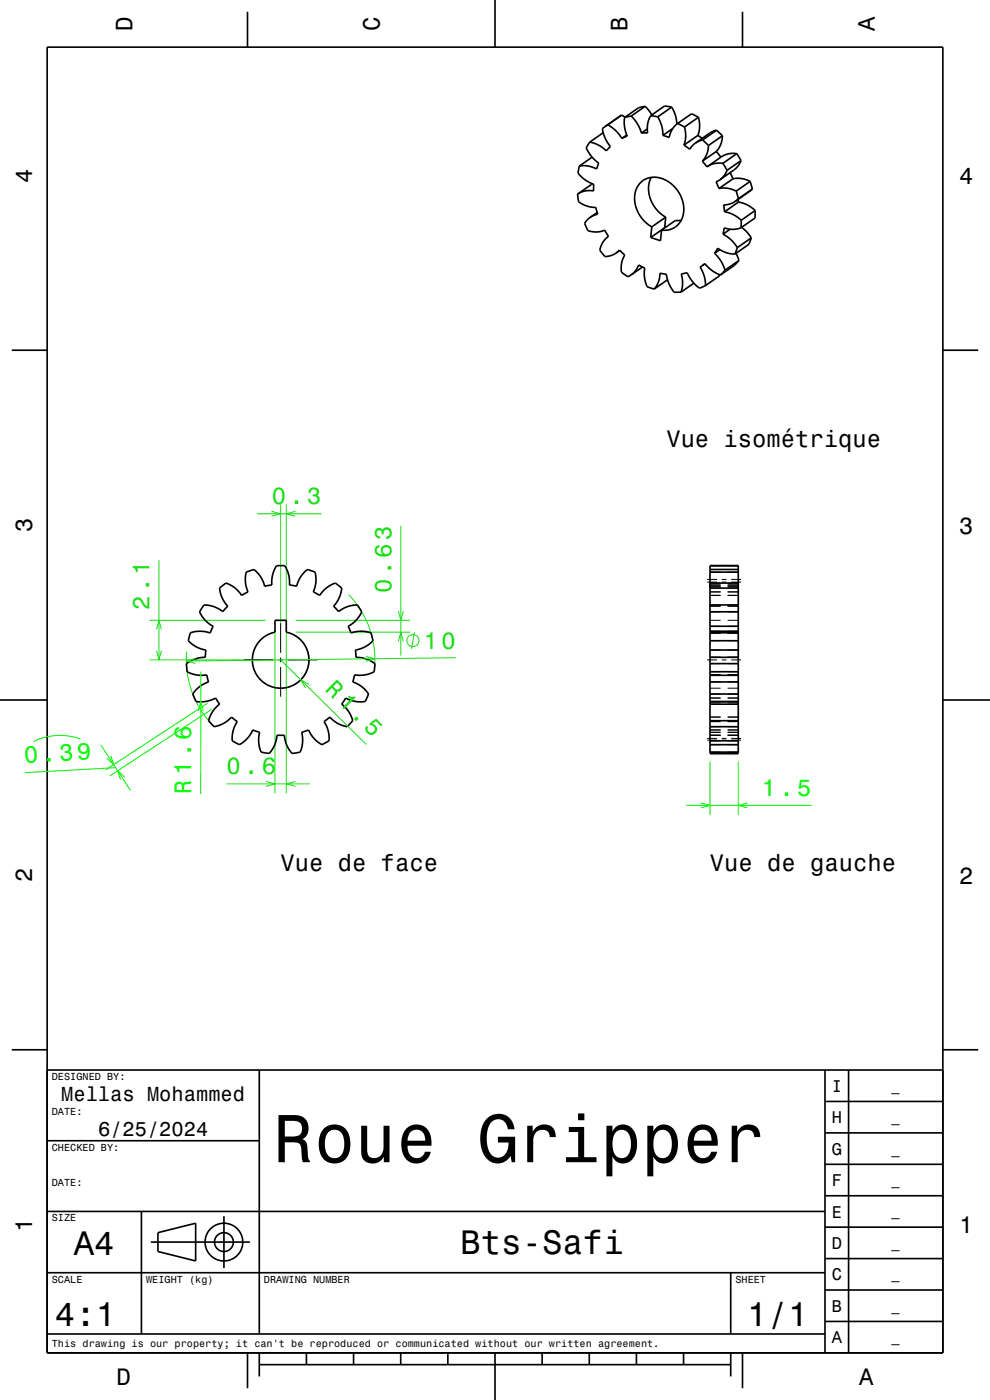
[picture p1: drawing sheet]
<svg xmlns="http://www.w3.org/2000/svg" width="210mm" height="297mm" viewBox="0 0 210 297" stroke-linecap="round" stroke-linejoin="round" font-family="sans-serif">
<g fill="none" stroke="#16de12" stroke-width=".21">
<path d="M33.7 118.8v21.2M54.5 109h13.7M57.6 108.5l1.9 .5-1.9 .5M59.5 107v25.1M60.7 107v25.1M62.7 108.5l-2 .5 2 .5M85 111.6v27.5M31.7 140h24.6M31.7 131.6h24.6M33.2 133.5l.5-1.9 .5 1.9M33.2 138.1l.5 1.9 .5-1.9M39.6 138.2l-.1 2 .2 2.3 .4 2.2 .6 1.9 .8 2.1 1.1 2 2.5 3.1"/>
<path d="M41.5 139.7l-2 .5 2 .5M58.3 133.6v34.7M59.5 140l18.2 17.9M60.7 133.6v34.7M62.6 134.8a6 6 0 0 1-.4 10.6M62.7 131.6h24.3M62.7 134.1h24.3M74 126.1l1.3 1.6 1.3 1.8 .9 1.8 .9 2.1 .6 2.1 .4 2.2 .1 4M77.6 139.3l1.9 .4-1.9 .6M84.5 136l.5-1.9 .5 1.9M84.5 129.7l.5 1.9 .5-1.9M87.9 134.1l-.6 3.6"/>
<path d="M96.7 139.5l-57.2 .7M65.5 145.2l-1.7-1 1 1.7M48.1 166.3h17.6M56.4 165.8l1.9 .5-1.9 .5M62.7 165.8l-2 .5 2 .5"/>
<circle cx="87.6" cy="135.9" r="1.28"/>
</g>
<g fill="none" stroke="#0f0" stroke-width=".21">
<path d="M17.1 156.8l-2.5-.6-2.4-.2-2.8 .4-2.3 .9M21.4 158l6.3 9.7M42.1 150.8l.5-1.9 .5 1.9M42.6 142.5v25.9M44.1 149.2l-21.7 14.1M44.9 150.5l-21.6 14.1M23.5 160.3l.6 1.9-1.5-1.3M24.5 162.9l-19.2 1M26.5 164.8l-1.5-1.3 .6 1.9M145.6 170.9h26.5M148.7 170.3l1.9 .6-1.9 .5M150.6 161.6v11.3"/>
<path d="M156.6 161.6v11.3M158.5 170.3l-1.9 .6 1.9 .5"/>
</g>
<g fill="none" stroke="#000" stroke-width=".35">
<path d="M10 10h190v277h-190zM52.5 2.5v7.5M105 0v10M157.5 2.5v7.5M122.9 35.2l-.1 .5a1.33 1.33 0 0 0 .5 1.8l1.3 1 1.3 .6v1.4a4.5 4.5 0 0 0-3.4 .7M125.1 30.1l-.2 .4a1.14 1.14 0 0 0-.1 1.7l1.1 1.4 1.1 1-.5 1.3a5.5 5.5 0 0 0-3.6-.7M125.6 33.3l-2.7 1.9M125.7 39l-3.2 2.2M128 28.2l-2.9 1.9M128.4 26.8l-.6 .5a7.8 7.8 0 0 0 1.7 3.8l-.9 .9a6.7 6.7 0 0 0-3.5-1.9M128.4 26.8a.65 .65 0 0 1 .6-.3 .65 .65 0 0 1 .6 .4l1.3 1.1 1 1.4M131.9 24.4l-.6 .4"/>
<path d="M131.9 24.4l.7 .5M131.9 24.4l-3.5 2.4M132.5 24.9a6.8 6.8 0 0 0 .6 4l-1.2 .5M133 28.6l-1.1 .8M133.9 24.6l-1.4 .3M133.9 24.6a7.9 7.9 0 0 1 2.2 3.6M136.8 22.6l-1.3 .3-3 2M136.8 22.6l1.5 1.8M136.8 22.6l-2.9 2M137.3 27.4l-1.2 .8M138 24.5a5.5 5.5 0 0 0-.6 3.7h-1.3M138 24.5l1.5 .3"/>
<path d="M138.1 37.6a6.7 6.7 0 0 0 3.1 8.5M139.5 24.8a7.2 7.2 0 0 1 1.1 3.9M142.5 22.7l-1.5-.2-3 2M142.5 22.7a7.3 7.3 0 0 1 1.1 3.6M142.5 22.7l-3 2.1M142.7 27.3l-2.1 1.4M143.7 26.2a4.6 4.6 0 0 0-1.7 3l-1.4-.5M143.7 26.2l1.5 .7M145.2 26.9a6.1 6.1 0 0 1-.1 3.9M147.5 30.3l-1.2 1.4-1.2-.9M148 28.7l.9 .7M148 28.7l-2.9 2.1"/>
<path d="M148.2 24.9l-1.5-.8-3 2.1M148.2 24.9a6.1 6.1 0 0 1-.2 3.8M148.2 24.9l-3 2M149 34.2l1 1.2M149 29.7l1.3 1.2M149 29.7l-1.5 .6M150.3 30.9a4.9 4.9 0 0 1-1.3 3.3M151.9 32.1l1 1.2M151.9 32.1l-2.9 2.1M152 27.6l1.2 1.2M152 27.6l-1.3 .5-3.2 2.2M152 27.6l-3 2.1"/>
<path d="M152.5 40a5.4 5.4 0 0 1 3.7 .5M152.7 38.2l-.8 .4 .6 1.4M153.2 28.8a4.9 4.9 0 0 1-1.3 3.3M153.2 28.8l-2.9 2.1M153.3 34.7l.9 1.4M153.3 34.7a4.5 4.5 0 0 0-3.3 .7M154.2 36.1l-.6 1.2-.9 .9M154.9 36.6l.6 1.3M155.5 37.9a5.4 5.4 0 0 1 3.6 .6M155.5 37.9l-3 2.1M156.3 32.6l.9 1.5M156.3 32.6a4.5 4.5 0 0 0-3.3 .7l-3 2.1"/>
<path d="M156.3 32.6l-3 2.1M157.2 34.1l-.5 .8-.6 .8-3.4 2.5M157.2 34.1l-3 2M159.1 38.5l.5 1.6M159.1 38.5l-2.9 2M122.5 41.2l.1 .5a1.44 1.44 0 0 0 .9 1.6l1.5 .6 1.4 .1 .4 1.4-1.6 .7M125.2 46.1l-.6 .5a.87 .87 0 0 0-.3 1.4l.1 .3a1.34 1.34 0 0 0 1.6 .9l1.3-.1 1-.3 .7 1.3a4.9 4.9 0 0 0-1.8 3l.6 .8a1.15 1.15 0 0 0 1.7 .3l1.2-.5M126.7 45.1l-1.5 1M130.7 53.7l.7-.6 1.1 1a6 6 0 0 0-.7 3.6l.8 .6a.8 .8 0 0 0 1.3 0M131.5 53.1l-.8 .6M133.9 58.3l1-1 .6-1.1 1.2 .7a7.3 7.3 0 0 0 .6 3.9l1.5 .5M136.3 56.6l-2.4 1.7"/>
<path d="M138.3 48.1a6.6 6.6 0 0 1-3-8.6 4.5 4.5 0 0 1 6.7-.8 6.4 6.4 0 0 1 2.1 8.6 4 4 0 0 1-3.8 1.5M138.3 48.1l-.3 2.3M140.3 48.8l-.2 2.3-2.1-.7M141 48.3h.1M141 48.3l-3 2.1M141.2 46.1l-.2 2.2M141.2 46.1l-2.9 2M141.6 59.3l-2.8 2M144.5 46.8h-1.2l-3 2M149 56.3l-.5 .4a7.2 7.2 0 0 1 1.2 3.9M149.5 55.9l-.5 .4M149.5 55.9a7.3 7.3 0 0 0 3.3 2.4"/>
<path d="M149.5 56l-.5 .3M151.6 53.7l.6-1a6.1 6.1 0 0 0 3.7 1.2M151.6 53.7a8 8 0 0 1 2.2 3.6M152.6 58.3v.2l-2.9 2.1M152.7 53l-1.1 .7M153.4 49.7a7.6 7.6 0 0 1 3 2.8M153.7 44.9a6.6 6.6 0 0 1 3.5 1.8M153.8 57.3l-1 1M154.9 48.6l-1.5 1.1M156 42.7l-1.3 .6-1.2 .2 .2 1.4M156.1 53.7l.6 1.6M156.2 40.5l.4 1.7"/>
<path d="M156.4 52.5l-.5 1.4M156.6 42.3v.6M156.6 42.2l-.6 .5M156.6 42.9a6.6 6.6 0 0 1 3.6 1.8M156.6 42.9l-2.9 2M156.7 55.3l-.9 1-3 2M156.7 55.3l-2.9 2M157.2 48.3a4.9 4.9 0 0 1-3.6 0l-.2 1.4M157.2 46.7v1.6M157.3 48.2l1.2 1.1 .9 1.2M159.4 50.5l-.6 1.3-2.9 2.1M159.4 50.5l-3 2"/>
<path d="M159.6 40.1l-3.6 2.6M159.6 40.1l-3 2.1M160.2 44.7v1.5l-3 2.1M160.2 44.7l-3 2M2.5 74.3h7.5M138.8 61.3a5 5 0 0 0 1.2-3.3l1.3 .2a8.4 8.4 0 0 0 1.7 3.8h1.5M147.2 60.1l-2.7 1.9M149.7 60.6l-.4 .2a1 1 0 0 1-1.5-.1l-1.2-1.3-.8-1.6-1.3 .3a6.2 6.2 0 0 1 0 3.9M200 74.3h7.5M150.6 120h6v39.8h-6zM46.6 124.8l1.1-1a1.38 1.38 0 0 1 1.4 .4l1.2 .9 .9 1.2 1.4-.8a6.4 6.4 0 0 1-.4-4.1l1.4-.5a1.17 1.17 0 0 1 1 .6l.9 1.2 .6 1.7 1.6-.3a6.4 6.4 0 0 1 1-4.1h1.4a1.36 1.36 0 0 1 .9 1.2l.4 1.4v1.5l1.5 .2a6.4 6.4 0 0 1 2.3-3.5l1.4 .5a1.37 1.37 0 0 1 .4 1.4l-.1 1.4-.4 1.5 1.3 .7a6.4 6.4 0 0 1 3.3-2.6l1.2 .9a1.15 1.15 0 0 1 0 1.2l-.6 1.6-.9 1.2 1 1.1a6.4 6.4 0 0 1 4-1.4l.8 1.3a1.37 1.37 0 0 1-.5 1.3l-1 1.1-1.2 .9 .6 1.4a6.4 6.4 0 0 1 4.2-.1l.4 1.5a1.36 1.36 0 0 1-1 1.1l-1.3 .7-1.4 .4 .2 1.5a6.4 6.4 0 0 1 3.9 1.4l-.1 1.5a.46 .46 0 0 1-.5 .4 7.2 7.2 0 0 1-3.7 .5l-.4 1.5a6.4 6.4 0 0 1 3.4 2.5l-.6 1.4a1.18 1.18 0 0 1-1.2 .3l-1.4-.2-1.7-.6-.8 1.3a6.4 6.4 0 0 1 2.3 3.5l-1 1.1a1.16 1.16 0 0 1-1.2-.1l-1.5-.8-1.1-1-1.3 1a6.4 6.4 0 0 1 1.1 4.1l-1.3 .7a1.37 1.37 0 0 1-1.3-.6l-1-1.1-.7-1.3-1.5 .5a6.4 6.4 0 0 1-.3 4.2l-1.5 .2a1.35 1.35 0 0 1-1-1l-.6-1.4-.3-1.4h-1.5a6.4 6.4 0 0 1-1.7 3.8l-1.5-.2a1.37 1.37 0 0 1-.6-1.3l-.1-1.5 .2-1.4-1.5-.5a6.4 6.4 0 0 1-2.8 3.1l-1.3-.7a1.36 1.36 0 0 1-.2-1.4l.3-1.5 .7-1.3-1.2-.9a6.4 6.4 0 0 1-3.7 2l-1-1.1a1.36 1.36 0 0 1 .3-1.4l.8-1.3 1.1-1-.9-1.3a6.4 6.4 0 0 1-4.1 .7l-.6-1.3a1.37 1.37 0 0 1 .7-1.3l1.2-.9 1.3-.6-.4-1.5a6.4 6.4 0 0 1-4.1-.7l-.1-1.5a1.16 1.16 0 0 1 .8-.8l1.7-.6 1.4-.2 .2-1.5a6.4 6.4 0 0 1-3.8-2l.4-1.4a1.35 1.35 0 0 1 1.3-.5l1.5-.1 1.5 .4 .6-1.5a6.4 6.4 0 0 1-2.9-3l.8-1.3a1.35 1.35 0 0 1 1.5 0l1.4 .5 1.2 .7 1.1-1.1a6.4 6.4 0 0 1-1.7-3.8zM58.3 131.6h2.4v2.5a6 6 0 0 1 3.8 9.2 6 6 0 0 1-9.9 0 6 6 0 0 1 3.7-9.2z"/>
<path d="M150.6 132.9h6M150.6 137.9h6M150.6 120.8h6M150.6 121.4h6M150.6 123.7h6M150.6 124.8h6M150.6 128.3h6M150.6 129.8h6M150.6 134.2h6M150.6 135.9h6M150.6 133.9h6M150.6 139.4h6"/>
<path d="M0 148.5h10M150.6 144.7h6M150.6 149.4h6M150.6 140.8h6M150.6 142.5h6M150.6 147.2h6M150.6 148.8h6M150.6 152.9h6M150.6 154.2h6M150.6 157.2h6M150.6 158h6M150.6 159.6h6"/>
<path d="M150.6 143.3h6M150.6 148.9h6M200 148.5h10M2.5 222.7h7.5M10 227h190M55 227v56M175 233.7h25M175 227v60M180 227v60M200 222.7h7.5M10 257h165M10 242h45"/>
<path d="M30 257v26M47.5 258v11M175 253.7h25M175 247h25M175 240.3h25M10 270h165M32 263.5h21M33.5 261.5l8-2v8l-8-2zM155 270v13M175 273.7h25M175 267h25M175 260.3h25"/>
<path d="M10 283h165M52.5 287v7.5M55 289.5h100M55 287v5M65 287v2.5M75 287v2.5M85 287v2.5M95 287v2.5M105 287v10M115 287v2.5M125 287v2.5M135 287v2.5"/>
<path d="M145 287v2.5M155 287v5M157.5 287v7.5M175 280.3h25"/>
<circle cx="47.5" cy="263.5" r="2"/>
<circle cx="47.5" cy="263.5" r="4"/>
</g>
<g fill="none" stroke="#000" stroke-width=".21">
<path d="M51.7 140h6.3M59 140h1M59.5 132.2v6.3M59.5 139.5v1M61 140h6.3M150 140h2.1M150 123.5h2.1M150 122.9h2.1M150.6 120h2.3M150.6 124.1h2.3M150.6 124.4h2.3M150.6 125.6h2.3"/>
<path d="M150.6 126.3h2.3M150.6 128.6h2.3M150.6 129.7h2.3M150.6 134.2h2.3M150.6 139.4h2.3M150.6 137.9h2.3M150.6 132.9h2.3M150.6 135.9h2.3M150.6 128.3h2.3M150.6 124.8h2.3M150.6 123.7h2.3M150.6 121.4h2.3"/>
<path d="M150.6 120.8h2.3M150.6 131.6h2.3M150.6 134.1h2.3M150.6 133.9h2.3M153.1 140h1M153.1 123.5h1M153.1 122.9h1M154.4 120h2.2M154.4 124.1h2.2M154.4 124.4h2.2M154.4 125.6h2.2M154.4 126.3h2.2"/>
<path d="M154.4 129.7h2.2M154.4 134.2h2.2M154.4 139.4h2.2M154.4 137.9h2.2M154.4 132.9h2.2M154.4 123.7h2.2v.3M154.4 128.3l2.2 .1M154.4 135.9h2.2M154.4 121.4h2.2M154.4 120.8h2.2M154.4 131.6h2.2M154.4 134.1h2.2"/>
<path d="M154.4 133.9h2.2M155.1 140h2.1M155.1 123.5h2.1M155.1 122.9h2.1M156.6 128.5l-2.2 .1M156.6 124.4v.4h-2.2M59.5 141.5v6.3M150 156.7h2.1M150 157h2.1M150.6 143.2h2.3M150.6 148.1h2.3M150.6 152.1h2.3"/>
<path d="M150.6 153.1h2.3M150.6 154.9h2.3M150.6 155.4h2.3M150.6 156h2.3M150.6 149.4h2.3M150.6 144.7h2.3M150.6 159.6h2.3M150.6 158h2.3M150.6 157.2h2.3M150.6 154.2h2.3M150.6 152.9h2.3M150.6 148.8h2.3"/>
<path d="M150.6 147.2h2.3M150.6 142.5h2.3M150.6 140.8h2.3M150.6 148.9h2.3M150.6 143.3h2.3M150.6 146h2.3M153.1 156.7h1M153.1 157h1M154.4 143.2h2.2M154.4 148.1h2.2M154.4 152.1h2.2M154.4 153.1h2.2"/>
<path d="M154.4 154.9h2.2M154.4 155.4h2.2M154.4 156h2.2M154.4 149.4h2.2M154.4 144.7h2.2M154.4 159.6h2.2M154.4 158h2.2M154.4 157.2h2.2M154.4 154.2h2.2M154.4 152.9h2.2M154.4 148.8h2.2M154.4 147.2h2.2"/>
<path d="M154.4 142.5h2.2M154.4 140.8h2.2M154.4 148.9h2.2M154.4 143.3h2.2M154.4 146h2.2M155.1 156.7h2.1M155.1 157h2.1"/>
</g>
<text font-size="14.4" x="58" y="246.6">Roue Gripper</text>
<g font-size="7.2">
<text x="15.7" y="266.3">A4</text>
<text x="97.7" y="266.1">Bts-Safi</text>
<text x="11.7" y="281.3">4:1</text>
<text x="158.5" y="281.3">1/1</text>
</g>
<text font-size="5.1" fill="#0f0" x="5.2" y="161.9" transform="rotate(-3 5.2 161.9)">0.39</text>
<g font-size="5">
<text x="28.1" y="6.5" transform="rotate(-90 28.1 6.5)">D</text>
<text x="80.6" y="6.5" transform="rotate(-90 80.6 6.5)">C</text>
<text x="133.1" y="6.5" transform="rotate(-90 133.1 6.5)">B</text>
<text x="185.6" y="6.5" transform="rotate(-90 185.6 6.5)">A</text>
<text x="6.8" y="38.7" transform="rotate(-90 6.8 38.7)">4</text>
<text x="203.5" y="39">4</text>
<text x="141.4" y="94.9">Vue isométrique</text>
<text x="6.8" y="112.9" transform="rotate(-90 6.8 112.9)">3</text>
<text x="203.5" y="113.2">3</text>
<text x="59.5" y="184.8">Vue de face</text>
<text x="150.6" y="184.8">Vue de gauche</text>
<text x="6.8" y="187.1" transform="rotate(-90 6.8 187.1)">2</text>
<text x="203.5" y="187.4">2</text>
<text x="6.8" y="261.3" transform="rotate(-90 6.8 261.3)">1</text>
<text x="203.5" y="261.6">1</text>
<text x="24.7" y="293.8">D</text>
<text x="182.2" y="293.8">A</text>
</g>
<g font-size="5" fill="#16de12">
<text x="57.7" y="107">0.3</text>
<text x="83" y="125.8" transform="rotate(-90 83 125.8)">0.63</text>
<text x="31.7" y="129.3" transform="rotate(-90 31.7 129.3)">2.1</text>
<text x="89.9" y="137.6" transform="rotate(-1 89.9 137.6)">10</text>
<text x="68.8" y="146.3" transform="rotate(45 68.8 146.3)">R 1.5</text>
<text x="48.1" y="164.3">0.6</text>
</g>
<g font-size="5" fill="#0f0">
<text x="40.6" y="168.4" transform="rotate(-90 40.6 168.4)">R 1.6</text>
<text x="161.6" y="168.9">1.5</text>
</g>
<g font-size="4.3">
<text x="13" y="233.5">Mellas Mohammed</text>
<text x="20.8" y="241">6/25/2024</text>
</g>
<g font-size="3.6">
<text x="176.4" y="231.6">I</text>
<text x="176.4" y="238.3">H</text>
<text x="176.4" y="245">G</text>
<text x="176.4" y="251.6">F</text>
<text x="176.4" y="258.3">E</text>
<text x="176.4" y="265">D</text>
<text x="176.4" y="271.6">C</text>
<text x="176.4" y="278.3">B</text>
<text x="176.4" y="285">A</text>
</g>
<g font-size="2.9">
<text x="189.1" y="231.4">_</text>
<text x="189.1" y="238">_</text>
<text x="189.1" y="244.7">_</text>
<text x="189.1" y="251.4">_</text>
<text x="189.1" y="258">_</text>
<text x="189.1" y="264.7">_</text>
<text x="189.1" y="271.4">_</text>
<text x="189.1" y="278">_</text>
<text x="189.1" y="284.7">_</text>
</g>
<g font-size="2.2">
<text x="11" y="229.1">DESIGNED BY:</text>
<text x="11" y="236.6">DATE:</text>
<text x="11" y="244.1">CHECKED BY:</text>
<text x="11" y="251.6">DATE:</text>
<text x="11" y="259.1">SIZE</text>
<text x="11" y="272.1">SCALE</text>
<text x="31" y="272.1">WEIGHT (kg)</text>
<text x="56" y="272.1">DRAWING NUMBER</text>
<text x="156" y="272.1">SHEET</text>
<text x="11" y="285.8">This drawing is our property; it can't be reproduced or communicated without our written agreement.</text>
</g>
</svg>
